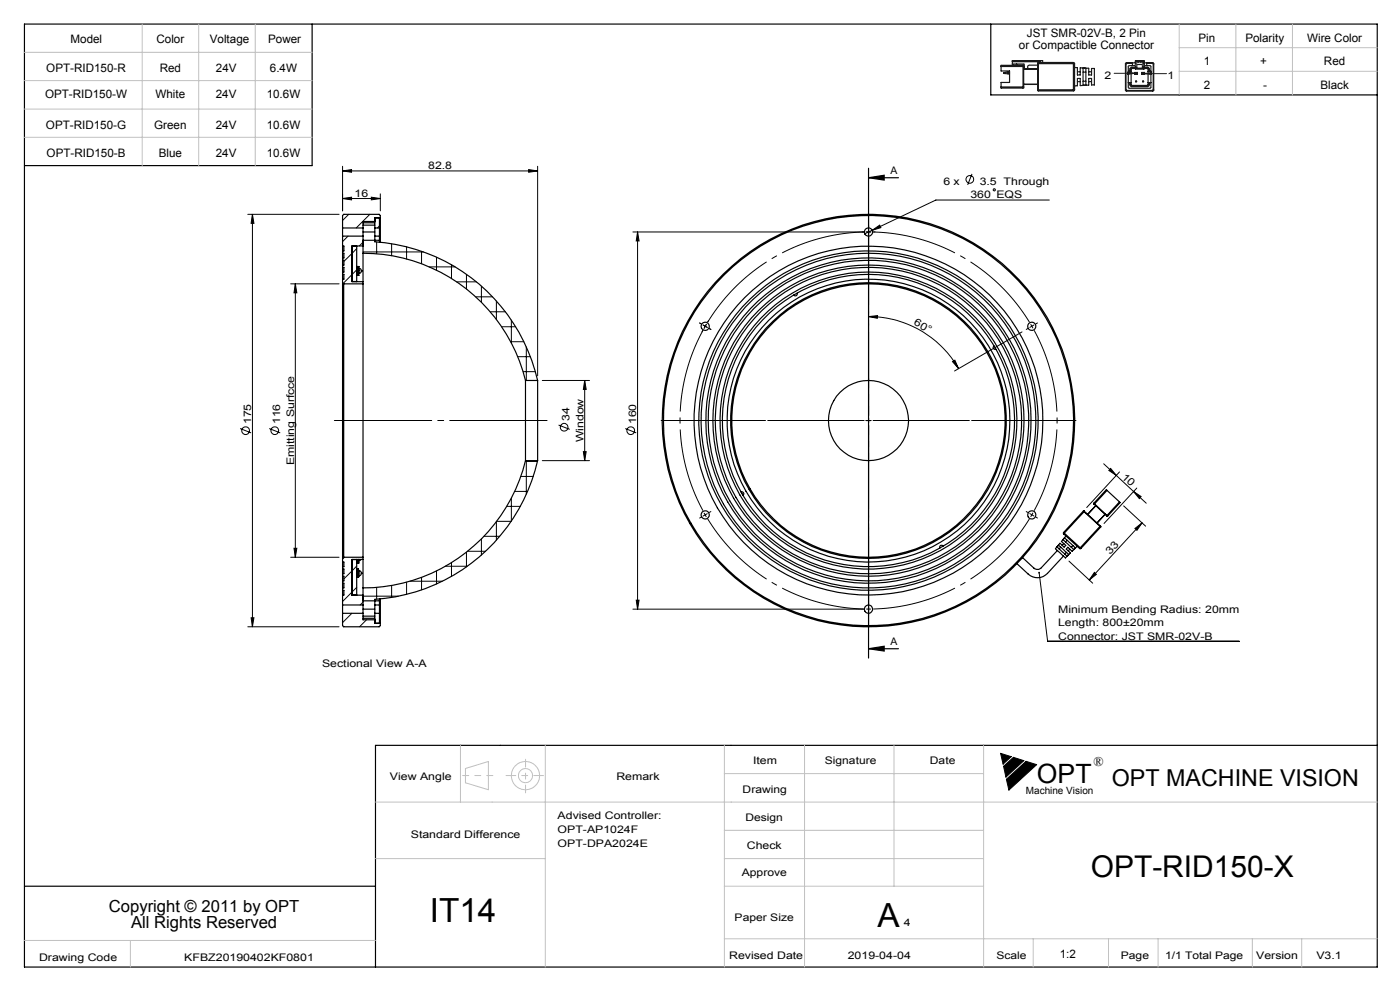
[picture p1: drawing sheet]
<svg xmlns="http://www.w3.org/2000/svg" width="297mm" height="210mm" viewBox="0 0 297 210" stroke-linecap="round" stroke-linejoin="round" font-family="sans-serif">
<g fill="none" stroke="#c0c0c0" stroke-width=".21">
<path d="M5.2 17.1h61M5.2 11.1h61M30.2 5.1v30M42.2 5.1v30M54.2 5.1v30M250.2 10.1h42M250.2 15.1h42M250.2 5.1v15M262.2 5.1v15M274.2 5.1v15M5.2 23.1h61M5.2 29.1h61"/>
<path d="M97.7 158.1v12M115.7 158.1v47M153.7 158.1v47M170.7 158.1v47M189.7 158.1v29.9M208.7 158.1v47M79.7 170.1h212.5M98.7 163l4.9-1.5v6l-4.9-1.5zM153.7 164.1h55M153.7 176.1h55M5.2 199.5h74.5M27.7 199.5v5.6"/>
<path d="M79.7 182.1h36M153.7 199.1h138.5M153.7 182.1h55M153.7 188h55M219.2 199.1v6M235.2 199.1v6M245.7 199.1v6M265.7 199.1v6M276.2 199.1v6"/>
<circle cx="111.5" cy="164.5" r="3"/>
<circle cx="111.5" cy="164.5" r="1.5"/>
</g>
<g fill="none" stroke="#000" stroke-width=".21">
<path d="M72.7 36.3l1.9-.3v.5zM72.7 35.3v9.4M72.7 36.3h41.4M112.1 36l2 .3-2 .2zM114.1 35.3v44.4M206.2 36.9l-.9 2.3M52.6 45.5h19.3M53.6 45.5v87.5M53.6 45.5l.3 1.9h-.6zM72.7 42.1l1.9-.3v.6zM72.7 42.1h8M73.8 50.1l-1.1 1.2"/>
<path d="M74 45.5l-1.3 1.3M75.7 52.7l-2.7 2.7M75.7 57.2l-2.9 2.9M77 51.4l-.8 .8M77 53.4h12.9M78.5 45.5l-2.9 2.9M78.8 41.8l1.9 .3-1.9 .3zM79.9 51.3v2.5M80.5 47.9l-.4 .5M80.7 41.1v3.6M83.1 51.7v2.5M86.3 52.3v2.7"/>
<path d="M89.4 53.3v2.6M91.1 56.6h5.5M92.6 54.6v2.7M95.8 56.2v2.9M96.9 59.8h4.2M99 58.2v3.1M134.3 49.2h48.9M135.3 49.2l.3 1.9h-.6zM135.3 49.2v80M183.7 49.2h1M184.3 48.7v1M185 48.9l1.6-1.1 .3 .5z"/>
<path d="M185 48.9l-1.6 .7M222.6 42.4h-24.1l-13.5 6.5M61.7 60.2h10.2M62.7 60.2v58M62.7 60.2l.3 1.9h-.6zM100.9 63h3.6M102.1 60.7v3.4M104 66.1h3.2M105.3 63.8v4M106.4 69.3h3M108.3 72.5h2.8M108.5 67.9v4.9"/>
<path d="M109.8 75.7h2.7M111 78.8h2.6M111.7 73.6v7.1M149.2 69l.4 .2M149.6 69.2l-.2 .5M149.6 69.2l.4 .3M149.9 68.8l-.3 .4M184.3 67.2l1.9-.3-.1 .6zM184.3 67.2a22 22 0 0 1 19 11M202.1 76.7l.5-.3 .7 1.8zM216.8 70.4l-14.3 8.3M50.9 90.9l2.4 .9"/>
<path d="M57.1 90.9l2.3 .9M111.4 97.9h2.6M111.7 97.7v7.1M115 80.7h10.1M115 97.7h10.1M118.5 90.2l2.4 .9M123.8 95.8h.6l-.4 1.9zM124 80.7l.4 1.9h-.6zM124 80.7v17M132.6 90.9l2.4 .9M183.7 89.2h1M184.3 88.7v1"/>
<path d="M234.1 98.4l2.7 2.5M235.6 99.4l1.2 1.5-1.6-1.1zM61.7 118.2h10.2M62.4 116.3h.6l-.3 1.9zM73.1 118.2l-.4 .4M95.8 119.3v3M99 117.1v3.2M99.2 116.9h3.8M102.1 114.3v3.4M102.7 113.8h3.3M105.3 110.7v3.9M105.3 110.6h3.1"/>
<path d="M107.5 107.4h2.9M108.5 105.6v4.9M109.2 104.2h2.7M110.5 101.1h2.6M149.4 108.8l.2 .4M149.6 109.2l-.4 .3M149.6 109.2l.3 .4M150 109l-.4 .2M226.8 119l5 4.7M236.8 100.9l3.7 3.4M237.5 100.1l-7 7.6M238.4 107.3l4.6 4.3"/>
<path d="M240.5 104.3l1.6 1-.4 .5zM240.5 104.3l2.7 2.4M240.8 112.1l1.5-1.2-1.1 1.6zM241.2 103.5l-7 7.5M242.3 110.9l-11.2 12.1M52.6 133h19.3M53.3 131h.6l-.3 2zM74.6 130.1l-1.9 2M75.7 120.1l-2.7 2.7M75.7 124.6l-3 3M77 127.7l-.6 .6M77 126.5h7.5"/>
<path d="M77.8 131.5l-1.5 1.5M79.9 124.6v2.5M83.1 124.2v2.5M86.3 123.5v2.6M87 123.3h6.8M89.4 122.5v2.6M92.6 121.1v2.8M94.5 120.1h4.6M134.3 129.2h48.9M135 127.3h.6l-.3 1.9zM220.5 121.5l1.7 14.6h40.7M232.2 121.4l.4 .4-1.5 1.2z"/>
<path d="M212.3 159.8l2.2 .7-1.7 1.6zM212.9 162.6l2.1-2 2.2 .8-3.8 3.4zM213.5 165.3l4.2-3.8 2.2 .7-5.9 5.4z"/>
<circle cx="205.7" cy="38" r=".8"/>
<circle cx="210.9" cy="40.3" r=".23"/>
<circle cx="52.1" cy="91.4" r=".81"/>
<circle cx="58.3" cy="91.4" r=".8"/>
<circle cx="119.7" cy="90.6" r=".82"/>
<circle cx="133.8" cy="91.4" r=".81"/>
</g>
<g fill="none" stroke="#000" stroke-width=".25">
<path d="M5.2 5.1h287v200h-287zM66.2 5.1v30h-61M210.2 5.1v15h82M184.3 37.7l3.3-.5v1zM184.3 37.7h6.3M184.3 35.7v103.9M72.7 52.2v1M72.7 53.7v1M72.7 55.2v1M72.7 56.7v1M72.7 58.2v1M72.7 60v58.5"/>
<path d="M72.7 48.4v1.7M72.7 52.2h.3v1h-.3M72.7 48.4h4.3M72.7 50.1h4.3M72.7 53.7h.3v1h-.3M72.7 55.2h.3v1h-.3M72.7 56.7h.3v1h-.3M72.7 58.2h.3v1h-.3M72.7 60l.2 .2M72.7 50.1v2.1M72.7 53.2v.5M72.7 54.7v.5"/>
<path d="M72.7 56.2v.5M72.7 57.7v.5M72.7 59.2v.8M74.7 59.7h1M75.7 58.3v.1M75.7 58h.1M75.7 52.2v7.6M75.7 56.5v.1M75.7 56.5h.1M75.7 58.4h.1M75.7 56.5h.3M75.7 58.4h.3"/>
<path d="M75.7 58h.3M76 56.5l.1 .1M76 58h.1M76 56.5h.1M76 58.4h.1M76 56.5v1.9M76.1 56.8l.1 .1M76.1 56.6l-.1 1.8M76.2 58l-.1 .1M76.2 56.9l.3 .2 .2 .4M76.2 56.9v1.1M76.7 57.5l-.2 .3-.3 .2"/>
<path d="M76.7 57.5h.1M77 53.7a35.5 35.5 0 0 1 34.5 27M77 53.7v6.1M77 48.4v1.7M77 50.1v3.6M77 59.8v.4M77 51h3.5M77 49.2h2.5M77 47.8h2.5M77 47.3h2.5M77 52.2h-2.3v7.6h2.3M79.5 50.1v1.2a38 38 0 0 1 34.6 29.4"/>
<path d="M79.5 48.4v1.7M79.5 48.4h1M79.5 50.1h1M79.6 46.2v.8h-2.6v1.4M80.5 51v.4M80.5 48.4v1.7M80.5 46.2v2.2M80.5 50.1v.9M80.7 46.2v5.2M80.7 46.2h-1.2v2.2M80.7 46.2v-.5l-.3-.2h-7.5l-.2 .2v2.7M72.9 60.2v58"/>
<path d="M72.9 60.2h4.1M77 60.2v58M169.1 62.2a.4 .4 0 0 1-.2 .5 .4 .4 0 0 1-.5-.1M210.9 73.4a.4 .4 0 0 0-.1 .5 .4 .4 0 0 0 .5 .2M111.5 80.7v17M111.5 97.7a35.5 35.5 0 0 1-34.5 27M111.5 97.7h2.6M111.5 80.7h2.6M114.1 97.7a38 38 0 0 1-34.6 29.4v1.2M114.1 80.7v17M72.7 119.2v1M72.7 119.2h.3v1h-.3"/>
<path d="M72.7 118.5v.7M72.9 118.2l-.2 .3M72.9 118.2h4.1M74.7 118.7h1M75.7 119.4h.1M75.7 118.7v7.5M75.7 119.4h.3M76 119.4h.1M76 118.7v.7M76.1 119.4h-.1M76.1 118.7v.7M76.2 118.9l-.1 .2"/>
<path d="M76.2 118.7v.2M76.6 118.7l-.4 .2M77 118.7v6M77 118.2v.5M77 118.7h-2.3v7.5l2.3 .1M157.2 104.4a.39 .39 0 0 1 .5 .1 .39 .39 0 0 1-.1 .5M200.1 115.8a.41 .41 0 0 0-.6-.1 .41 .41 0 0 0-.1 .6M224.3 116.8l-3.4 3.6a1.15 1.15 0 0 1-1.6 .1l-2.4-2.2M224.6 115.6l2.1 2-.2 .2-.2 .2-.1-.1-2-1.9zM225 116.1l-.3 .3M225.6 118l-3.4 3.6a2.9 2.9 0 0 1-4.1 .2l-2.3-2.2M225.6 113l.2 .1"/>
<path d="M225.6 113v.2M225.6 113.2l3.4 3.1M225.7 115.3l-.4 .4M225.8 113.1l-.2 .1M225.8 113.1l3.4 3.1M225.8 114.1l2.3 2.1-.3 .4-2.3-2.1zM226.1 113.7l-.9 1.2 .9 .8-.4 .4-.8-.9-1 1.2 .2 .2 1.9 1.7 1.1-1-.9-.8 .3-.4 .9 .8 1.1-1M226.2 117.2l-.3 .3M226.4 114.6l-.3 .4M226.9 116.5l-.3 .4M227.6 115.7l-.3 .4M229 116.3h.3"/>
<path d="M229.2 116.2l-.2 .1M229.2 116.2l.1 .1M229.8 108.4l.2 .1M229.8 108.4l-4.2 4.6M230 108.5l3.4 3.1M230 108.5l-4.2 4.6M230 108.5h.1M232.1 106.7l.1 .2M232.1 106.7v.3M232.1 107l2.7 2.4M232.2 106.9l-.1 .1M232.2 106.9l2.6 2.5"/>
<path d="M232.4 107.2l-1.6 1.9M232.5 107.3l-1.7 1.8M233.4 111.6l.1 .2M233.4 111.6l-4.2 4.6M233.4 111.6h.1M233.5 111.8l-4.2 4.5M234.4 109.1l-1.7 1.8M234.5 109.1l-1.7 1.8M234.8 109.4l.2 .1M234.8 109.4h.1M234.8 104l-.1-.1-2.6 2.8M234.8 104l-2.6 2.9"/>
<path d="M234.8 104l2.7 2.5M237.5 106.5l.1 .1-2.6 2.9M237.5 106.5l-2.7 2.9M72.7 125.2v1M72.7 123.7v1M72.7 122.2v1M72.7 120.7v1M72.7 128.3v1.8M72.7 120.7h.3v1h-.3M72.7 125.2h.3v1h-.3M72.7 130.1h4.3M72.7 128.3h4.3"/>
<path d="M72.7 130.1v2.6l.2 .3h7.5l.3-.3v-.5M72.7 123.7h.3v1h-.3M72.7 122.2h.3v1h-.3M72.7 120.2v.5M72.7 121.7v.5M72.7 123.2v.5M72.7 124.7v.5M72.7 126.2v2.1M75.7 122.4h.1M75.7 121h.1M75.7 120.7h.1M75.7 122.4h.3"/>
<path d="M75.7 122.4v.1M75.7 121h.3M75.7 120.7h.4M76 120.7h.1M76 121h.1M76 121h-.3M76 122.4v.1M76 120.7h-.3M76 120.7v1.7M76.1 121h.1M76.1 120.7l-.1 1.8M76.2 122.2l-.1 .1"/>
<path d="M76.2 121l.3 .2 .2 .4M76.2 121v1.2M76.7 121.6l-.2 .4-.3 .2M76.7 121.6h.1M77 128.3v1.8M77 127.5h3.5M77 124.7v3.6M77 130.1v1.4h2.6v.7M77 129.2h2.5M77 130.7h2.5M77 131.2h2.5M79.5 128.3v1.8"/>
<path d="M79.5 130.1v2.1h1.2M79.5 130.1h1M79.5 128.3h1M80.5 127.1v.4M80.5 128.3v1.8M80.5 127.5v.8M80.5 130.1v2.1M80.7 127v5.2M184.3 137.6l3.3-.5v1zM184.3 137.6h6.3M292.2 158.1h-212.5v47M5.2 188h74.5"/>
<circle cx="184.2" cy="49.2" r=".88"/>
<circle cx="149.6" cy="69.2" r=".88"/>
<circle cx="218.9" cy="69.2" r=".87"/>
<circle cx="184.2" cy="89.2" r="32.5"/>
<circle cx="184.2" cy="89.2" r="8.5"/>
<circle cx="184.2" cy="89.2" r="29"/>
<circle cx="184.2" cy="89.2" r="35.5"/>
<circle cx="184.2" cy="89.2" r="31.5"/>
<circle cx="184.2" cy="89.2" r="33"/>
<circle cx="184.2" cy="89.2" r="43.5"/>
<circle cx="184.2" cy="89.2" r="34"/>
<circle cx="184.2" cy="89.2" r="37"/>
<circle cx="184.2" cy="89.2" r="30"/>
<circle cx="184.2" cy="89.2" r="36"/>
<circle cx="184.3" cy="89.2" r="43.7"/>
<circle cx="184.3" cy="89.2" r="34.5"/>
<circle cx="184.3" cy="89.2" r="31"/>
<circle cx="184.3" cy="89.2" r="29.3"/>
<circle cx="149.6" cy="109.2" r=".88"/>
<circle cx="218.9" cy="109.2" r=".86"/>
<circle cx="184.2" cy="129.2" r=".88"/>
</g>
<path d="M98.2 164.5h6.4" fill="none" stroke="#c0c0c0" stroke-width=".21" stroke-dasharray="30.5 1.3 1.3 1.3" stroke-dashoffset="29.2"/>
<path d="M107.3 164.5h8" fill="none" stroke="#c0c0c0" stroke-width=".21" stroke-dasharray="30.5 1.3 1.3 1.3" stroke-dashoffset="28.4"/>
<path d="M111.5 168.2v-7.1" fill="none" stroke="#c0c0c0" stroke-width=".21" stroke-dasharray="30.5 1.3 1.3 1.3" stroke-dashoffset="28.8"/>
<path d="M212.3 159.8l.5 2.3 1.7-1.6zM212.9 162.6l2.1-2 2.2 .8-3.8 3.4zM213.5 165.3l.5 2.3 5.9-5.4-2.2-.7z" fill-rule="evenodd" fill="#000"/>
<path d="M184.3 49.2h-.5M184.3 49.2h.5M149.6 69.2l-.2 .4M149.6 69.2l.3-.4M218.9 69.2l-.3-.4M218.9 69.2l.2 .4M218.9 109.2l.2-.4M218.9 109.2l-.3 .4M184.3 129.2h.5M184.3 129.2h-.5" fill="none" stroke="#000" stroke-width=".21" stroke-dasharray="30.5 1.3 1.3 1.3" stroke-linecap="butt"/>
<path d="M183.3 49.2a40 40 0 0 0-33.2 19.1M149.1 70.1a40 40 0 0 0 0 38.2M218.4 68.3a40 40 0 0 0-33.1-19.1M150.1 110.1a40 40 0 0 0 33.2 19.1M219.4 108.3a40 40 0 0 0 0-38.2M185.3 129.2a40 40 0 0 0 33.1-19.1" fill="none" stroke="#000" stroke-width=".21" stroke-dasharray="30.5 1.3 1.3 1.3" stroke-dashoffset="12.4" stroke-linecap="butt"/>
<g fill="none" stroke="#191924" stroke-width=".25">
<path d="M212.4 18.4h4.8M212.4 14.1h4.8M213.9 15.7h.3M213.9 15.3h.3M213.9 15.3v.4M213.9 15.3l-.9 .1v.2l.9 .1M214.8 13.6h2.4l.1 1M214.8 13.1h5.8M214.8 13h5.8M215.7 13.6v.3M217 13.9l.2 .1v4.6l-.2 .1M217 13.9h-4.6v1.2h1.8v2.4h-1.8v1.2h4.6"/>
<path d="M217 13.9v4.8M217.2 14.6h3M217.2 14.7h3M217.2 17.9h3M220.2 13.8h-1.8a.41 .41 0 0 0-.4 .4 .41 .41 0 0 0 .4 .4M220.2 19h7.8M220.2 13.5h7.8M220.3 13.3v6M220.3 19.3h7.4M220.3 13.3h7.4M220.6 13v.1M220.6 13h.1"/>
<path d="M220.6 12.9v.1M220.7 13l-.1 .1M220.8 12.9l-.1 .1M221.1 13.3l.1-.4h-6.4v.7l.2 .3M227.7 13.3l.3 .2M227.7 13.3v6M228 19l-.3 .3M228 14.3h.6v1.6h.6v-1.5l1.8 .1v1.4h.6v-1.4h.6v3.5h-.6v-1.4h-.6v1.5l-1.8 .1v-1.6h-.6v1.6h-.6M228 13.5v5.5M228.6 17.3h.6M228.6 15.2h.6M229.8 14.5h.6v3.6h-.6z"/>
<path d="M229.8 17.2h.6M229.8 15.3h.6M231 17.3h.6M231 15.2h.6M238.8 19.1l.2 .2M238.8 19.1h.1M238.8 13.6h.1M238.8 13.6v5.5M238.9 19.1l.1 .1M238.9 13.6v5.5M239 13.4l-.1 .2M239 13.3l-.2 .3"/>
<path d="M239 13.4h1.2M239 13.3v.1M239 19.2v.1M239 13.3h1.9M239 19.2h5.5M239 19.3h5.5M239.4 15.1h.6M239.4 17.5h.6M239.7 18l.1 .3 .3 .1M239.7 14.6v.5M239.7 17.5v.5M239.7 14.6h.3"/>
<path d="M239.7 18h.3M240 18l.1 .1M240 14.6v3.4M240.1 14.3l-.4 .3M240.1 14.5l-.1 .1M240.1 14.3h.8M240.1 14.3v.2M240.1 18.1v.3M240.1 14.5h.8M240.1 18.4h3.4M240.1 18.1h3.4M240.2 13.3v.6"/>
<path d="M240.7 15.4h.1M240.7 15.4h.6M240.7 15.7h.6M240.7 15.4v.3M240.8 15.4h.4M240.8 15.6h.4M240.8 15.4v.2M240.8 15.6l-.1 .1M240.9 13.9h-1.4l-.1 .2v4.4l.1 .2h4.5l.2-.1v-4.5l-.2-.2h-1.3M240.9 12.9h1.8v1.8h-1.8zM240.9 13.2h.3M240.9 13.6h.3v.9h1.2v-.9h.3"/>
<path d="M240.9 13h.4M240.9 17.2h.2v.1h-.2zM241.2 13.7h1.2M241.2 12.9v.3M241.2 15.4v.2M241.2 15.6l.1 .1M241.3 13l-.1 .2M241.3 15.4h-.1M241.3 15.4v.3M241.3 12.9v.1M241.4 12.9l.1 .1M241.5 13v.2h.5"/>
<path d="M241.5 13h.6M242 12.9v.3M242.1 13l-.1 .2M242.1 12.9v.1M242.2 12.9l.5 .1M242.2 15.4v.3M242.2 15.4h.1M242.2 15.4h.6M242.2 15.7h.6M242.3 13.1v.1M242.3 12.9v.3M242.3 15.4v.2"/>
<path d="M242.3 15.6l-.1 .1M242.3 15.4h.4M242.3 15.6h.4M242.3 13.2h.4M242.4 17.2h.2v.1h-.2zM242.7 14.3h.8M242.7 14.5h.8M242.7 13.3h1.8M242.7 15.4v.2M242.7 15.6l.1 .1M242.8 15.4h-.1M242.8 15.4v.3"/>
<path d="M243.3 13.4h1.2M243.3 13.3v.6M243.5 14.3l.3 .3M243.5 14.5l.1 .1M243.5 14.3v.2M243.5 18.1v.3M243.6 18l-.1 .1M243.6 15.1h.6M243.6 14.6h.2M243.6 18h.2M243.6 17.5h.6M243.6 14.6v3.4"/>
<path d="M243.8 18l-.1 .3-.2 .1M243.8 14.6v.5M243.8 17.5v.5M244.5 13.4l.2 .2M244.5 13.3l.3 .3M244.5 13.3v.1M244.5 19.2v.1M244.7 19.1l-.2 .1M244.7 19.1h.1M244.7 13.6v5.5M244.7 13.6h.1M244.8 19.1l-.3 .2"/>
<path d="M244.8 13.6v5.5"/>
</g>
<path d="M183.3 89.2h-43M184.3 88.2v-43M184.3 90.2v43M185.3 89.2h43" fill="none" stroke="#000" stroke-width=".21" stroke-dasharray="30.5 1.3 1.3 1.3" stroke-dashoffset="10.9"/>
<path d="M183.3 89.2h-8M184.3 88.2v-8M184.3 90.2v8M185.3 89.2h8" fill="none" stroke="#000" stroke-width=".21" stroke-dasharray="30.5 1.3 1.3 1.3" stroke-dashoffset="28.4"/>
<g fill="none" stroke="#000" stroke-width=".21" stroke-dasharray="30.5 1.3 1.3 1.3">
<path d="M183.3 49.2h-.4M184.3 48.2v-.4M184.3 50.2v.4M184.3 49.2v-.5M184.3 49.2v.5M185.3 49.2h.3M148.8 68.7l-.4-.2M149.1 70.1l-.2 .3M149.6 69.2l-.4-.3M149.6 69.2l.5 .2M150.1 68.3l.2-.3M150.5 69.7l.3 .2"/>
<path d="M218 69.7l-.3 .2M218.9 69.2l.4-.3M218.9 69.2l-.4 .2M219.8 68.7l.3-.2M184.3 89.2v-.5M184.3 89.2h-.5M184.3 89.2v.5M184.3 89.2h.5M148.8 109.7l-.4 .2M150.5 108.7l.3-.2M218 108.7l-.3-.2M218.9 109.2l.4 .2"/>
<path d="M218.9 109.2l-.4-.3M219.8 109.7l.3 .2M184.3 129.2v.5M184.3 129.2v-.5M184.3 130.2v.4M184.3 128.2v-.4"/>
</g>
<path d="M183.3 89.2h-39.5M184.3 88.2v-39.5M184.3 90.2v39.5M185.3 89.2h39.5" fill="none" stroke="#000" stroke-width=".21" stroke-dasharray="30.5 1.3 1.3 1.3" stroke-dashoffset="12.6"/>
<path d="M116.1 89.2h-45.2" fill="none" stroke="#000" stroke-width=".21" stroke-dasharray="30.5 1.3 1.3 1.3" stroke-dashoffset="9.8"/>
<path d="M236.4 15.5h4.3M239.3 15.3l1.4 .2-1.4 .3zM239.4 15.3l-.1 .1M242.8 15.6h4.7M242.8 15.6l1.5-.2v.4z" fill="none" stroke="#191924" stroke-width=".21"/>
<path d="M240.9 13.8h.3M242.4 13.8h.3" fill="none" stroke="#6a6a6a" stroke-width=".25"/>
<g fill="#000">
<path d="M185 48.9l1.6-1.1 .3 .5zM220.3 121.3h.1l.1 .2-.1-.2a.19 .19 0 0 1 .3 .2 .19 .19 0 0 1-.3 .1 .19 .19 0 0 1-.1-.3z"/>
<path d="M72.7 36.3l1.9-.3v.5zM112.1 36l2 .3-2 .2z"/>
<path d="M184.3 37.7l3.3-.5v1zM184.3 137.6l3.3-.5v1z"/>
<path d="M72.7 42.1l1.9-.3v.6zM78.8 41.8l1.9 .3-1.9 .3z"/>
<path d="M62.7 60.2l.3 1.9h-.6zM62.4 116.3h.6l-.3 1.9z"/>
<path d="M202.1 76.7l.5-.3 .7 1.8zM184.3 67.2l1.9-.3-.1 .6z"/>
<path d="M124 80.7l.4 1.9h-.6zM123.8 95.8h.6l-.4 1.9z"/>
<path d="M235.6 99.4l1.2 1.5-1.6-1.1zM240.5 104.3l1.6 1-.4 .5z"/>
<path d="M53.3 131h.6l-.3 2zM53.6 45.5l.3 1.9h-.6z"/>
<path d="M135 127.3h.6l-.3 1.9zM135.3 49.2l.3 1.9h-.6z"/>
<path d="M232.2 121.4l.4 .4-1.5 1.2zM240.8 112.1l1.5-1.2-1.1 1.6z"/>
</g>
<g font-size="7.1">
<text x="91.2" y="195.5">IT14</text>
<text x="186.1" y="196.6">A</text>
</g>
<text font-size="6.3" x="231.4" y="186">OPT-RID150-X</text>
<text font-size="5.6" x="220" y="166">OPT</text>
<text font-size="4.9" x="235.9" y="166.7">OPT MACHINE VISION</text>
<g font-size="3.5">
<text x="23.1" y="193.4">Copyright © 2011 by OPT</text>
<text x="27.8" y="196.9">All Rights Reserved</text>
</g>
<text font-size="2.8" x="232" y="162.6">®</text>
<g font-size="2.5">
<text x="15" y="9.1">Model</text>
<text x="33.2" y="9.1">Color</text>
<text x="44.5" y="9.1">Voltage</text>
<text x="56.9" y="9.1">Power</text>
<text x="216.1" y="10.4">or Compactible Connector</text>
<text x="217.9" y="7.9">JST SMR-02V-B, 2 Pin</text>
<text x="254.2" y="8.9">Pin</text>
<text x="264.2" y="8.9">Polarity</text>
<text x="277.3" y="8.9">Wire Color</text>
<text x="9.8" y="15.2">OPT-RID150-R</text>
<text x="33.9" y="15.2">Red</text>
<text x="45.8" y="15.2">24V</text>
<text x="57.3" y="15.2">6.4W</text>
<text x="255.4" y="13.7">1</text>
<text x="267.4" y="13.7">+</text>
<text x="280.9" y="13.7">Red</text>
<text x="9.5" y="20.9">OPT-RID150-W</text>
<text x="33" y="20.9">White</text>
<text x="45.8" y="20.9">24V</text>
<text x="56.6" y="20.9">10.6W</text>
<text x="255.4" y="18.8">2</text>
<text x="268" y="18.8">-</text>
<text x="280.1" y="18.8">Black</text>
<text x="9.8" y="27.4">OPT-RID150-G</text>
<text x="32.7" y="27.4">Green</text>
<text x="45.8" y="27.4">24V</text>
<text x="56.6" y="27.4">10.6W</text>
<text x="9.9" y="33.4">OPT-RID150-B</text>
<text x="33.7" y="33.4">Blue</text>
<text x="45.8" y="33.4">24V</text>
<text x="56.6" y="33.4">10.6W</text>
<text x="224.8" y="203.3">1:2</text>
</g>
<g font-size="2.2">
<text x="234.3" y="16.7">2</text>
<text x="247.7" y="16.7">1</text>
<text x="90.8" y="35.9">82.8</text>
<text x="75.2" y="41.8">16</text>
<text x="188.9" y="36.9">A</text>
<text x="200.1" y="39.2">6 x</text>
<text x="207.8" y="39.2">3.5 Through</text>
<text x="205.9" y="42.1">360 EQS</text>
<text x="193.7" y="68.8" transform="rotate(30 193.7 68.8)">60°</text>
<text x="53.3" y="90" transform="rotate(-90 53.3 90)">175</text>
<text x="59.5" y="90" transform="rotate(-90 59.5 90)">116</text>
<text x="120.8" y="89.3" transform="rotate(-90 120.8 89.3)">34</text>
<text x="135" y="90" transform="rotate(-90 135 90)">160</text>
<text x="123.8" y="93.8" transform="rotate(-90 123.8 93.8)">Window</text>
<text x="62.4" y="98.7" transform="rotate(-90 62.4 98.7)">Emitting Surfcce</text>
<text x="237.8" y="101.3" transform="rotate(43 237.8 101.3)">10</text>
<text x="235.5" y="117.8" transform="rotate(-47 235.5 117.8)">33</text>
<text x="224.5" y="129.9">Minimum Bending Radius: 20mm</text>
<text x="188.9" y="136.8">A</text>
<text x="224.5" y="135.7">Connector: JST SMR-02V-B</text>
<text x="224.5" y="132.8">Length: 800±20mm</text>
<text x="68.3" y="141.4">Sectional View A-A</text>
<text x="82.7" y="165.4">View Angle</text>
<text x="130.8" y="165.4">Remark</text>
<text x="159.8" y="162">Item</text>
<text x="175" y="162">Signature</text>
<text x="197.3" y="162">Date</text>
<text x="118.3" y="173.8">Advised Controller:</text>
<text x="157.5" y="168.2">Drawing</text>
<text x="87.1" y="177.7">Standard Difference</text>
<text x="118.3" y="176.7">OPT-AP1024F</text>
<text x="118.3" y="179.6">OPT-DPA2024E</text>
<text x="158.2" y="174.1">Design</text>
<text x="157.4" y="185.8">Approve</text>
<text x="158.4" y="180.2">Check</text>
<text x="155.9" y="195.3">Paper Size</text>
<text x="191.8" y="196.3">4</text>
<text x="8.3" y="203.8">Drawing Code</text>
<text x="39.1" y="203.8">KFBZ20190402KF0801</text>
<text x="154.7" y="203.3">Revised Date</text>
<text x="179.8" y="203.3">2019-04-04</text>
<text x="211.4" y="203.4">Scale</text>
<text x="237.8" y="203.4">Page</text>
<text x="247.2" y="203.4">1/1 Total Page</text>
<text x="266.5" y="203.4">Version</text>
<text x="279.3" y="203.4">V3.1</text>
</g>
<text font-size="2.1" x="217.6" y="168.4">Machine Vision</text>
</svg>
